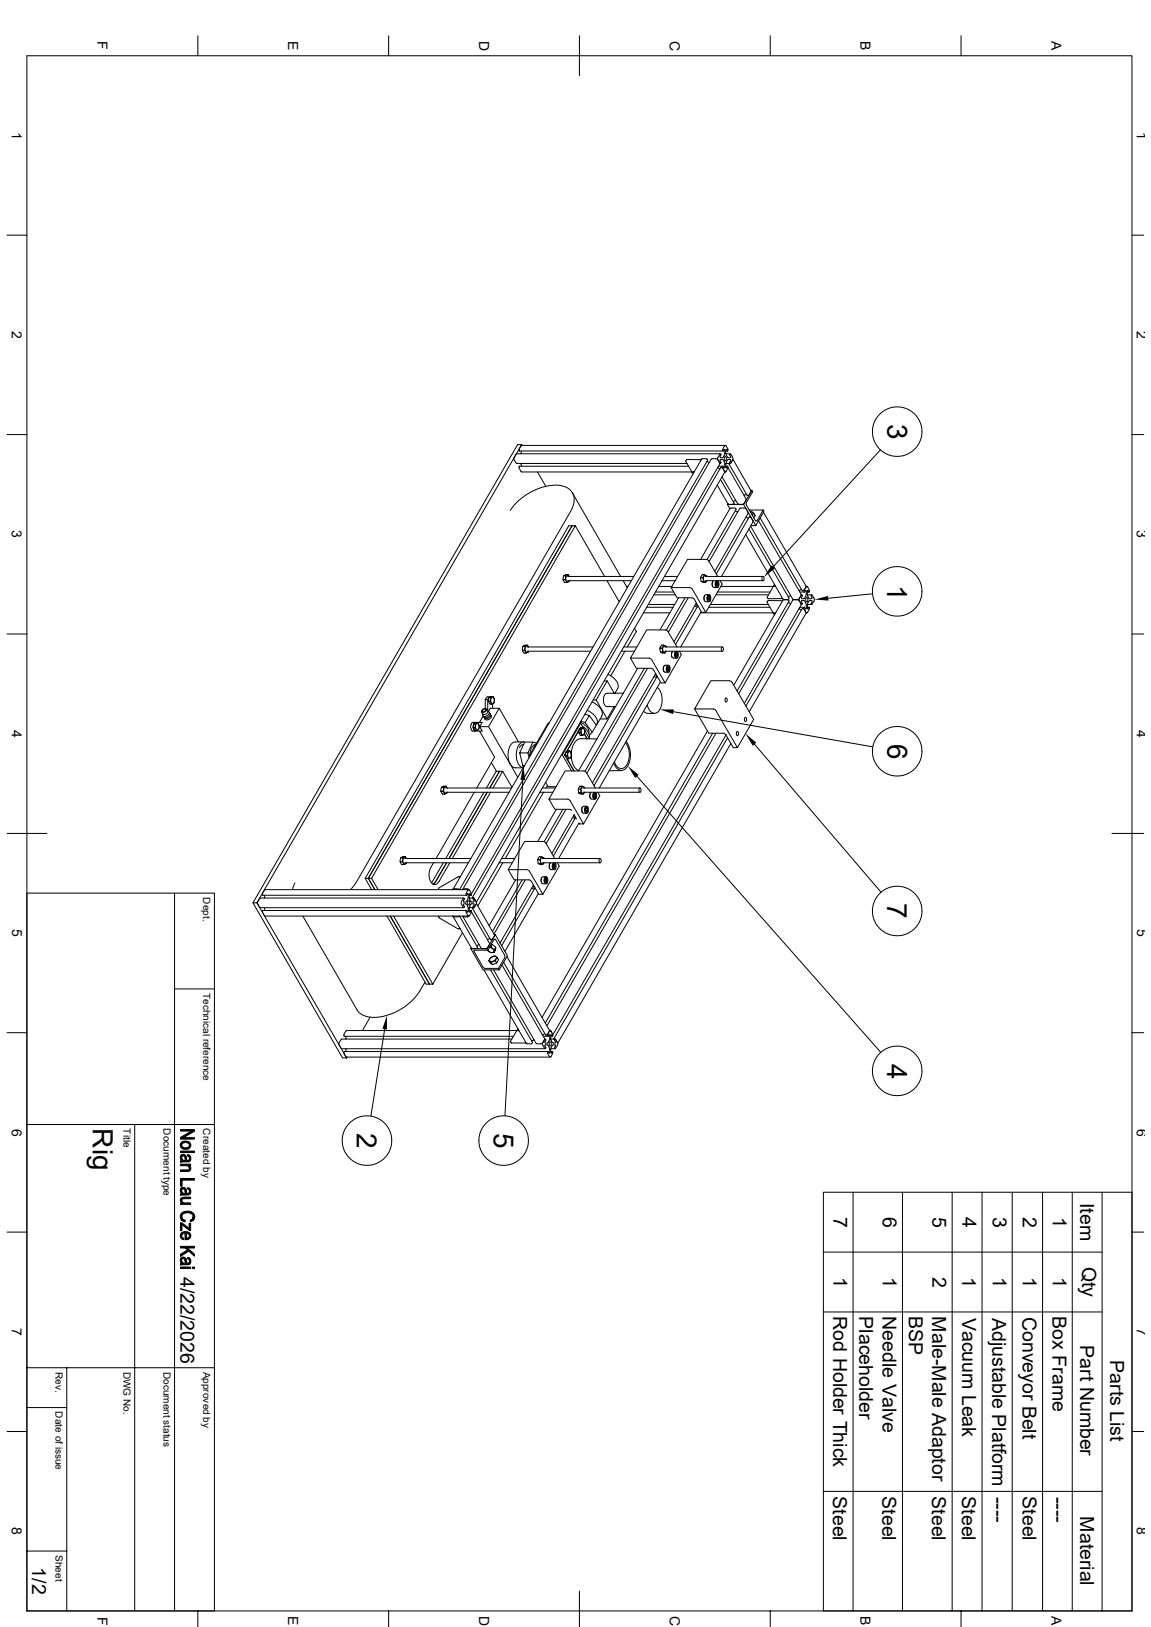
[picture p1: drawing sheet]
<svg xmlns="http://www.w3.org/2000/svg" width="297mm" height="420mm" viewBox="0 0 297 420" stroke-linecap="round" stroke-linejoin="round" font-family="sans-serif">
<g fill="none" stroke="#000" stroke-width=".26">
<path d="M6.9 14.4h285.2v401.4h-285.2zM51.1 9.2v5.2M100.3 9.2v5.2M149.5 9.2v10.4M198.8 9.2v5.2M248 9.2v5.2M1.8 60.7h5.1M292.1 60.7h3M1.8 112.2h5.1M133.2 117.2l-.6 1.1 .1 .5 .5 .8M133.3 119.5l44 .1M133.9 116.3l.1 .1"/>
<path d="M134 116.4h.1M134 116v.3M134 116.4h52.6M134.4 115.1l-.5 .9M134.5 119.6v.2M134.5 117v.1M134.5 116.4v.6M134.5 119.8v.6M134.6 114.8l.1 .2M180.8 118.7h.1M180.9 118.7h-3.8l-.1 .4 1.5 2.7M181.3 118.4l-64.4 111.1"/>
<path d="M181.3 118.4h1M182.3 118.4l.2 .2M182.4 119.1l.6 .3M182.5 118.6l.1 .1M182.6 118.7h.1M182.6 118.7l-64 111M183.6 118.4l-64.1 111.1M183.7 118.4h1l.6 .3M183.7 118.4l-.1 .1M185.3 118.7l.6 .9M185.3 118.7l.5 .9M185.7 119.6v.1"/>
<path d="M185.8 119.7l-64.1 111-.5-.9M185.8 117.2l-.5 .8v.8M185.8 119l.2 .3M185.8 119.5h.1M185.8 117.8l.1 .4h.5l.2-.3M185.8 117.2h.1M185.9 117.1l-52.6 .1M186 117.2v.1M186 117.4l-.2 .4M186 119.4v.2M186.1 117.3v.1M186.1 119.3v.1"/>
<path d="M186.5 116l.1 .4M186.6 118.8l-.2-.2-.5 .1-.1 .3M186.7 118.8l.3 .8v1M186.8 116l-.2 .4M186.9 116l.1 .2M186.9 115.1l.2-.1 .3 .1M186.9 115.1l-.4 .9M187 117.9a.52 .52 0 0 1 .5 .5 .52 .52 0 0 1-.5 .5l-.1-.5zM187 116.2v.9l-.3 .8M187.2 115h-52.6l-.2 .1M187.3 116.4h.4M187.3 116.2v.8"/>
<path d="M187.3 119.8v.8M187.3 117l.2 .5M187.3 119.6h1.2l-.4 .2 4.7 8.1M187.3 117.1h1.2M187.4 119.7h-.1M187.4 115.1l.5 .9M187.4 117.5l.5 .7 .6-.1v-.3M187.5 116l-.2 .2M187.5 119.3l-.2 .5M187.5 116l.2 .4M187.8 116v.3M187.8 116.3l-.1 .1"/>
<path d="M188.1 119.6l.1 .1M188.4 117.2l-.1 .2 .3 .4M188.4 119.5h.1M188.4 117.2h.1M188.5 119v-.3l-.6-.1-.5 .7M188.6 117.2l.5 .8v.7M188.6 119l-.3 .3 .1 .3M189.1 118.7h.1M189.1 118.7l-.6 .9M189.1 118.7l-.5 .9M189.1 118.6l4.7 8.1v.3M227.2 116.2l-27.7 30.1"/>
<path d="M292.1 112.2h3M131.7 131.7a15.1 15.1 0 0 1 12.5-6.4 3.9 3.9 0 0 1 3.4 6.1l-55.6 96.2-1.5 2M133.9 120.8l.5 .9M134 120.5v.3M134 120.4h.1M134 120.4l-.1 .1M134 120.4h43.7M134.4 121.6l.2 .2M134.6 121.8h43.9M138.7 121.8l2.1 3.7M147.6 135.7l-52.6 91M147.6 135.7h.9l-52.6 91h-.9"/>
<path d="M147.6 135.7l-52.6 91 1.7 3-1.7-3M147.6 135.7h-.8l-52.6 91 1.7 3M147.7 127.2l12.4 21.6M148.5 135.7l7.5 13.1M178.5 121.8h.5M178.5 121.8l.3 .5M178.9 121.8l.1 .2M179.1 121.8h-.1M185.1 125.2l2.8 4.9M185.2 120.7l.6 .4M185.4 120.4h1.2M185.9 123.8l3.5 6.1"/>
<path d="M186 120.6h.2M186.1 120.7l-64.2 111M186.2 120.7l.2 .1M186.3 123.1l4.2 7.1 1.3-.1 .8-1.1M186.4 120.8l.5 .9M186.6 120.4l.2 .4M186.6 120.4l-.1 .3 .4 1M186.9 121.7l.1 .2-64.1 111M186.9 121.6l.3 .2 .2-.1M187 120.6l-.1 .1M187 121.8h.2M187.3 120.4h.4"/>
<path d="M187.4 121.7l-.5 .3M187.4 121.7l.5-1 4.7 8.2M187.7 120.4l-.3 .4-.1-.2M187.7 120.4l.1 .1M187.7 130.2l.6 1.2M187.8 120.5v.3M187.8 130l-.1 .2h4.2M188.4 131.2l-7.6 13.2M188.6 131.1l-.2 .1M188.6 131.1h1.1M189.4 129.9h.1M189.4 129.9l-.3 .3-1.2-.1"/>
<path d="M189.7 131.2l.2 .1M189.7 131.9l.5 .2M189.8 129.2l-.6 .3M189.9 131.3l-7.4 13.1M189.9 131.4h.1M190.2 132.1l.2 .1M191 131.2l-8 13.8M191 131.1h1M192 131.1l.6 .4 .5 .8M192.2 127.8l-.2 .1M192.4 138l9.7 16.7M192.5 133.4l.6 .4"/>
<path d="M192.5 128.9v.1M192.6 129.7v.7l2.4 4.1 .4-.1 1.5-2.7-3.6-.1M192.6 129.7l1.6-2.7-.2-.4-2.1 3.6 3.1 5.5 2.1-3.7-.2-.3M192.6 127.6l-.5 .2M193 132.3v.1M193.1 132.5l-8.7 15M193.2 127.8l-.4 .1M193.3 136.5l10.3 17.9M193.3 133.4l-8.5 14.8M193.4 133.4h.1M193.4 133.4l.4 .2 .6 .9-.1 .2M193.6 132.2a.47 .47 0 0 1 .7 .1 .47 .47 0 0 1-.2 .7"/>
<path d="M193.6 132.1h.4l.5 .4M193.7 135.8l10.9 18.9M193.8 127l-.5 .8M193.8 135.7h1.2M193.8 126.6h.2M194.1 133.1l.4-.6 .4 .6-.4 .6M194.4 134.7l-8.2 14.1M195.7 134.5l11.1 19M196.2 133.7l10.8 18.8M197 132.2l11 19.1v.2M145.3 149.6h.5M145.5 148.6h.5"/>
<path d="M145.8 149.6l.5 .8M146 148.6l-.2 1M146.5 148.8h17M146.5 149.9h16.4M146.6 148.3l.3 .5M146.6 148.3l-1.1 .3-.2 .6 .3 1.1 .7 .1M146.6 148.3l-.6 .3M146.9 148.8l-.1-.2a.64 .64 0 0 0-.8 .2 .64 .64 0 0 0 0 .8l.3 .6 .6-.3M146.9 149.9v.2l-.6 .3M156.6 149.9l3.2 5.4M160.8 149.9l1 1.8M161.6 151.4h.5"/>
<path d="M166 158.2h6.8M166.9 156.8h6.8M167.3 156h6.8M168.7 153.5h5.6M169.1 152.8h4.8M170 151.4h3.4M170.8 149.9h3.4M171.4 148.8h3.4M175.1 154.3l-4.8 8.3M176.8 154.3l-4.8 8.3M177.6 154.3l-5.1 8.9M179.3 156.4l.6 .3"/>
<path d="M179.6 155.8l.4 .7M179.7 155.7l-5.8 10M180.1 156.4l-5.8 10M180.7 158.2h18.8M180.8 149.1h.6M180.9 150.1l1.2 .3M180.9 150.1h.6M181 157.9l-5.4 9.1M181.4 149.1l.1 1M181.8 153.8h.1M181.8 153.8l-.1 .8 .1 .5M181.8 148.3h-.6l-.4 .6 .1 1.2"/>
<path d="M181.8 148.3l-.4 .8M181.8 148.3l.6 .5M182 148.8h14.9M182 149.9h14.9M182.2 153.5h.7M182.2 153.5a1.03 1.03 0 0 0 0 1.8h.7M182.4 148.8l-.1-.2a.64 .64 0 0 0-.8 .2 .64 .64 0 0 0 0 .8l.3 .6 .6-.3M182.4 149.9v.1a.37 .37 0 0 1-.3 .3 .37 .37 0 0 1-.4-.1l-.2-.1M182.7 154.5h.5M182.7 153.8l.1-.2a.84 .84 0 0 1 .6 .8 .84 .84 0 0 1-.6 .8l-.3-.8zM182.8 154.1a.38 .38 0 0 1 .4 .3 .38 .38 0 0 1-.4 .4zM182.9 154l.2 .1h-.3z"/>
<path d="M182.9 156.8h15.8M183.1 154.1l.1 .4M183.2 154.5l-.2 .4-.2-.2M183.3 156h15M183.3 153.8a.49 .49 0 0 0-.6-.2 .49 .49 0 0 0-.2 .6 .68 .68 0 0 0-.1 .8 .68 .68 0 0 0 .8 .2l.1-.2M183.9 150.1v1.3M183.9 151.4h.1M184.1 149.9a1.09 1.09 0 0 0 .2 1.8h.7M184.7 153.5h13.6M184.8 150.9h.5M184.8 150.1l.2-.1a.84 .84 0 0 1 .5 .8 .84 .84 0 0 1-.5 .8l-.4-.8zM184.9 149.9a1.02 1.02 0 0 0 .2 1.8l.3-.3"/>
<path d="M184.9 150.4a.38 .38 0 0 1 .4 .4 .38 .38 0 0 1-.4 .4zM185 150.4l.2 .1zM185.1 152.8h13.6M185.2 148.8l-2.6-4.3-5.2-.1-4.2 7.3 5.2 .1 3.7 6.3h-1l-2.2-3.7-4.2-.1-1.5-2.6M185.2 149.9l.2 .2M185.2 150.5l.1 .4M185.3 150.9l-.2 .3-.2-.1M185.4 151.4h.1M185.8 149.9l.6 .9-4.3 7.3M186 151.4h13.6M196.8 148.8a.52 .52 0 0 1 .4 .6 .52 .52 0 0 1-.4 .5l-.2-.5zM199.5 158.2l.4 .5"/>
<path d="M199.5 158.2h.1M199.6 151.4h.6M199.6 151.4l-1.6 2.7 .1 .4h3.8M199.6 158.2h.4M199.9 150.8l-.3 .6M199.9 158.2l.1 .2M200 151.2l-.1 .1M200.2 158.2h-.2M201.8 155.1h.1M201.8 155.2h.1M201.8 154.5h.2M201.8 154.4h.1"/>
<path d="M201.9 155.1h-3.8l-.1 .4 1.5 2.7M202.1 154.9l-12.7 22M202.1 154.7l.2 .1M202.3 154.8l-.2 .1M202.3 154.8h1M203.3 154.9l.2 .1M203.3 154.8h-1M203.4 155.5l.6 .3M203.5 154.6l-.2 .1M203.5 155l.1 .1M203.6 155.1h.1M203.6 154.5h.1"/>
<path d="M203.6 154.5l-.1 .1M203.6 155.2l-13.4 23.2M204 153.8l-.6 .3M204.6 154.9l-14 24.2M204.6 154.7h.1M204.7 154.8h1M205.7 154.8l.6 .4M205.7 154.8l-1.1 .1M206.2 157.1l.6 .4M206.3 154.4l.6-.8 .2 .2-.3 .4 .1 .3M206.3 154.4v.8M206.3 154.4l-.6 .4"/>
<path d="M206.3 155.2l.5 .8M206.4 156.8h1.2M206.4 152.8h1.2M206.7 156v.1M206.7 153.5v.1M206.8 153.6l-.5 .8M206.8 156h.1M206.8 153.5h.1M206.8 156.1l-14.7 25.5M206.8 152.1l-.6 .4M206.9 155l.7 .1 .3 .6 .2 .5-.2 .9M206.9 155.1l.1 .9"/>
<path d="M207 157.1l-14.5 25.1M207.1 157.1h.1M207.1 157.1l.3 .1 .6 .9M207.5 157.2l.5 .9M207.5 152.4v.3M207.5 156.9l.1-.1 .3 .4M207.5 156.9v.3M207.9 152.4l-.3 .4-.1-.1M207.9 152.4l.2 1-.2 .5-.3 .6-.7 .1M208 158.1v.2l-14.7 25.4M208 151.6l.3-.2 .6 1M208 151.5l-.6 .9h-.3"/>
<path d="M208 151.5l-.5 .9M208 151.4h.2M208 158.2h.2M208.1 154.3a.52 .52 0 0 1 .4 .5 .52 .52 0 0 1-.4 .5l-.2-.5zM208.3 152.6v.9l.4 .8M208.3 156h1.2M208.3 153.5h1.2M208.3 156.8h.4M208.3 152.8h.4M208.4 157l.1 .1M208.5 152.4l-.1 .2M208.5 152.4l.2 .4"/>
<path d="M208.7 155.2l-.4 .8v1M208.7 154.3l.2 .3h.6M208.7 152.8h.1M208.7 156.8h.1M208.7 156.8l-.2 .4M208.8 156.8l.1 .1M208.8 152.4v.3M208.8 156.9v.3M208.9 157.2l-.6 1-.3-.1M208.9 152.7l-.1 .1M209.3 155.7v.1M209.3 153.8h.1"/>
<path d="M209.3 153.8l.2 .7M209.3 153.8l.2-.2 .6 .8v.8M209.3 155.8l.1 .2M209.4 156h.1M209.5 155.1l-.2 .6M209.5 155h-.6l-.2 .2M210.1 155.2l-.6 .8M225.1 153.3l-11.4 1.1M1.8 163.7h5.1M126.5 179.9h-.7l-.3 .2M126.6 179.9l-.4 .2M127.2 179.8l-1 .2h.4"/>
<path d="M127.2 179.8l-.6 .2M127.2 179.8l.4 .6v.6l-.2 .5-.6 .3M134.8 167.9h.5M135 166.8h.5M135.3 167.9l.5 .7M135.5 166.8l-.2 1.1M136 167h17M136 168.1h16.4M136.1 166.5l.3 .5-.1-.2a.64 .64 0 0 0-.8 .2 .64 .64 0 0 0 0 .8l.3 .6 .6-.3v.2l-.6 .3M136.1 166.5l-1.1 .3-.2 .6v.5l.3 .6 .7 .1M136.1 166.5l-.6 .3M155.9 175.8h.8l1.8 3.1"/>
<path d="M156.7 175.8l-2.9 4.9M156.9 174.1a3.9 3.9 0 0 1 2.6 3.3l-.8 1.5M160.3 168.1h3.4M160.9 178.9h-4.2a2.04 2.04 0 0 0-.6 3.1l.6 .4h2.2M161 167h3.3M161.2 168.1l-3.6 6.4M163.7 162.2l.5 .8-2.3 4M164.5 172.5l-15.2 26.5M166.3 172.5l-15.3 26.6M167.1 172.5l-15.7 27.1M168.7 174.6l.7 .3M169.1 174l.4 .8"/>
<path d="M169.2 173.9l-16.3 28.2M169.6 174.6l-16.3 28.2M169.6 177.5a4.7 4.7 0 0 1-.1 6.5 1.71 1.71 0 0 1-2.3-1.5l-.2-.5M170.3 167.3h.6M170.4 176l-15.8 27.4M170.4 168.3l1.2 .3M170.4 168.3h.6M170.9 167.3l.1 1M171.3 172h.1M171.3 172v1.3M171.3 166.5h-.6l-.4 .7 .1 1.1M171.3 166.5l-.4 .8"/>
<path d="M171.3 166.5l.6 .5M171.5 167h14.9M171.5 168.1h14.9M171.9 167l-.1-.2a.64 .64 0 0 0-.8 .2 .64 .64 0 0 0 0 .8l.3 .6 .6-.2a.55 .55 0 0 1-.9 .1M172.2 172.7h.5M172.2 172l.1-.2a.84 .84 0 0 1 .6 .8 .84 .84 0 0 1-.6 .8l-.3-.8zM172.3 172.3a.38 .38 0 0 1 .4 .3 .38 .38 0 0 1-.4 .4zM172.3 172.2l.3 .1zM172.4 171.7h-.7a1.03 1.03 0 0 0 0 1.8h.7M172.6 172.3l.1 .4M172.7 172.7l-.2 .4-.2-.2M172.8 172l-.1-.2a.85 .85 0 0 0-.8 .6 .85 .85 0 0 0 .2 .9l.4 .2 .3-.2"/>
<path d="M172.8 173.2v.1M172.8 172h.1M173.4 168.4v1.2M173.6 168.1a1.09 1.09 0 0 0 .2 1.8h.7M174.3 169.1h.5M174.3 168.3l.2-.1a.84 .84 0 0 1 .5 .8 .84 .84 0 0 1-.5 .8l-.4-.8zM174.3 168.7h.4M174.4 168.1a1.02 1.02 0 0 0 .2 1.8l.3-.3M174.4 168.7h.3M174.4 168.6a.38 .38 0 0 1 .4 .4 .38 .38 0 0 1-.4 .4zM174.7 167l-2.6-4.3-5.2-.1-4.2 7.3 5.2 .1 3.7 6.3h-1l-2.2-3.7-4.2-.1-1.5-2.6M174.7 168.1l.2 .3"/>
<path d="M174.7 168.7l.1 .4M174.8 169.1l-.2 .3-.2-.1M174.9 168.4h.1M174.9 169.6h.1M175.3 168.1l.5 .9-4.2 7.3M186.3 167a.52 .52 0 0 1 .4 .6 .52 .52 0 0 1-.4 .5l-.2-.5zM292.1 163.7h3M121.6 186.9l.2-.4h2.6l-.6 1.1M121.6 186.9l-.1 .9 .3 .9h2.6l-.6-1.1h2.3M122.1 187.9l.4 .7h.4M122.2 188.3l.3 .4M122.5 186.5l-.3 .4"/>
<path d="M122.5 187.9h-.4l.2-1-.2 .4 .2 1M122.5 187.9l.4 .7M122.6 186.9l-.1 1M122.9 186.9l.1-.1a.84 .84 0 0 1 .6 .8 .84 .84 0 0 1-.6 .8l-.3-.8zM123.2 186.6l-.9 .3h.3M123.2 186.6l-.6 .3M123.2 186.6l.4 .5 .1 .8-.2 .4-.6 .3M123.7 188.7l3.9 6.8-4.6 7.9M124.2 183.8l.4 .5M124.4 183.3l.7-.4h.4a.71 .71 0 0 1-.4 .9 .71 .71 0 0 1-.9-.2zM124.6 183.3l.7-.3a.47 .47 0 0 1-.2 .7 .47 .47 0 0 1-.6-.2zM124.7 184.8l-1 1.7"/>
<path d="M124.8 184.9v.1M125.5 180.1l-.3 .5M125.6 183l.3 .6M125.9 180.6h-.7v2.2M125.9 183.5a.74 .74 0 0 1 .3 .9 .74 .74 0 0 1-.8 .5h-.6l-.3-.6M125.9 183.6a.91 .91 0 0 1-1.4 .7M126 181.1l.4 .7h.4M126.1 180.1l-.2 .5v2.9M126.2 180.1h.1M126.2 180l-.2 1.1h.4M126.3 184l.1 .1a1.03 1.03 0 0 1-.5 1 1.03 1.03 0 0 1-1.1 0v-.1M126.4 181.1l.4 .7"/>
<path d="M126.5 184.3a.93 .93 0 0 1-.2 1 .93 .93 0 0 1-1 .2l-.4-.3M126.6 180l-.2 1.1M126.7 184.6a.93 .93 0 0 1-.2 1 .93 .93 0 0 1-1 .2l-.4-.2M126.8 196.8l1.3 2.3M126.8 180.1l.2-.1a.84 .84 0 0 1 .6 .8 .84 .84 0 0 1-.6 .8l-.4-.8zM127.1 181.7v1.1M128.8 182.8h-2.3l-.5 .8M128.9 199.1h.8l2.4 4.1M128.9 199.1l-2.5 4.3M128.9 199.1h-.8l-2.6 4.3M129.7 199.1l-2.5 4.3M131.7 197.2l1.9 3.5"/>
<path d="M133.8 191.5l-5-8.7-2.7 4.8 5.6 9.6M134.1 194.4l.8 3.3M134.8 192.2l-.8 .8M134.9 192.2h.2h-.2M135.1 191.5h-2.1a2.75 2.75 0 0 0-1.9 3.2l.2 1.6 .4 .9M135.3 197.7h-.4l.4 .1M135.4 191.6a2.04 2.04 0 0 0-2 1.9 4.1 4.1 0 0 0 1.3 4.6l.3 .1h-2.2l-.8-.5-.3-.5M136.2 194.4l.3 1.2M136.7 194.9h.2M136.7 194.9l.1 .2M136.7 194.9v.3M137.5 191.6h-2.1l-1.3 2.8h2.1"/>
<path d="M138.1 192.2a2.55 2.55 0 0 0-1.4 2.6M138.4 191.9l-.7 1.4M138.5 191.8l-1-.2-1.3 2.8M141.7 186.7h-.3l-4.7 8.2M144.9 194.9h.2M145.9 195.2l.4 .7h.4M146 194.4l-.3 .5 .2 .2M146 194.1l-.1 1.1h.4M146.3 195.9l1.8 3.1M146.3 195.2l.4 .7M146.4 194.1l-.1 1.1M146.7 194.2l.1-.1a.84 .84 0 0 1 .6 .8 .84 .84 0 0 1-.6 .8l-.3-.8z"/>
<path d="M147 193.8l-1 .3h.4M147 193.8l-.6 .3M147 193.8l.4 .6v.7l-.1 .5-.6 .3M147.4 195.2a4.2 4.2 0 0 0 1.9 3.7M149.4 189.1l.4 .8h.4M149.4 188.4l-3.2 5.7M149.5 188.1l-.1 1h.3M149.6 186.7h.2M149.7 189.1l.5 .8M149.7 186.4a2.78 2.78 0 0 1 2.2 2.9M149.8 187.7l.1 .2-.1-.2-.1 .3zM149.8 186.7l-4.7 8.2 2.4 4.1"/>
<path d="M149.8 186.7l.7 1.2M149.8 190.7a3.6 3.6 0 0 0-2.4 3.8M149.9 190.7l4.2 .1M149.9 186.2l1.1 .3M149.9 188.1l-.2 1M150.2 188.2l.1-.2a.84 .84 0 0 1 .6 .8 .84 .84 0 0 1-.6 .9l-.4-.9zM150.3 187.5a2.99 2.99 0 0 1 1.7 3M150.5 187.9l-1 .2h.4M150.5 187.9l-.6 .2M150.5 187.9l.4 .7v.5a.52 .52 0 0 1-.5 .7l-.2 .1M150.8 189.4l.7 1.3M150.9 188.5l1.2 2.2"/>
<path d="M150.9 184.4l1.2 .3M151 186.5l1.1-1.8 1.8 2.5-1.1 1.8M151 186.5l1.8 2.5-.7 .8M151.5 183.3a3.7 3.7 0 0 1 2.6 3.3l-.3 .6M152.8 181.2a3.9 3.9 0 0 1 2.6 3.3l-.1 .3M153.1 180.7h.7l2.9 4.9h-1.8M155.3 184.8l-1.2 2.2M158.5 182.4l-1.8 3.2M160.4 198.9l-3.2 .1M161.4 191.7a4.8 4.8 0 0 1-.5 6.5 1.8 1.8 0 0 1-2.4-1.5M161.6 191.4a5.6 5.6 0 0 1-.5 7.3 1.8 1.8 0 0 1-2.5-1.3l-.2-.4M166.1 183.6l.8 .5h2"/>
<path d="M173.8 183.7l51.4 9.1M179.2 183l3.7 6.3 4.1 .1 2.2 3.6h1.1l-5.9-9.9-5.2-.1 4.2-7.3 5.2 .2 5.9 9.8-4.2 7.3M182.5 188.7l-42.6 73.9M183.9 189.3l-43.2 74.8M184.7 189.3l-43.6 75.5M187.2 180.2a.52 .52 0 0 1 .5 .5 .52 .52 0 0 1-.5 .5l-.1-.5zM187.3 189.7l-44.6 77.4M187.7 190.5l-44.8 77.6 .4 .2-1.2-.1M188.6 191.9l-44.7 77.4M190.2 188.8a.52 .52 0 0 1 .4 .6 .52 .52 0 0 1-.4 .5l-.2-.5zM192.2 185.2a.52 .52 0 0 1 .5 .5 .52 .52 0 0 1-.5 .5l-.1-.5zM194.7 192.1l32.6 38.2"/>
<path d="M1.8 215.1h10.3M113.7 204.3h.6M113.9 203.2h.6M114.3 204.3l.5 .7M114.5 203.2l-.2 1.1M115 203.4h17M115 204.5h16.4M115.1 202.9l.3 .5-.1-.2a.64 .64 0 0 0-.8 .2 .64 .64 0 0 0 0 .8l.3 .6 .6-.3M115.1 202.9l-1 .2-.3 .6-.1 .6 .4 .6 .7 .1M115.1 202.9l-.6 .3M115.4 204.5l-.6 .5M122.4 204.5l-9.9 17.1"/>
<path d="M124.9 204.5l-9.9 17.1M125.7 204.5l-9.8 17.1M126.6 204.5l-9.9 17.1M134.9 201.3l-4.6 86.7M139.3 204.5h3.4M139.9 203.4h3.4M140.3 204.5l-9.9 17.1M140.8 201.9l.6 1.2h2.1M141.3 202.8l-.4 .6M141.6 206.3l1.6 2.6h3.7l.6 .3M143.6 208.9l-4.8 8.3M145.2 208.9l-4.8 8.4"/>
<path d="M146 208.9l-5.1 8.9M147.7 211l.7 .3M148 210.5l.5 .7M148.1 210.3l.7 1.1M148.2 210.3l-5.8 10M148.5 211l-5.7 10M149.2 203.7h.6M149.4 204.7l1.1 .3M149.4 204.7h.5M149.8 203.7l.1 1M150.2 202.9h-.6l-.3 .6 .1 1.2M150.2 202.9l-.4 .8"/>
<path d="M150.2 202.9l.6 .5M150.2 208.4h.1M150.2 208.4v1.2M150.4 203.4h14.7M150.4 204.5h14.7M150.6 208.1h.7M150.6 208.2a1.03 1.03 0 0 0 0 1.7h.7M150.8 203.4l-.1-.2a.64 .64 0 0 0-.8 .2 .64 .64 0 0 0 0 .8l.3 .6 .6-.3M150.8 204.5l-.3 .5-.6-.3M151.1 208.4l.2-.2a.84 .84 0 0 1 .5 .8 .84 .84 0 0 1-.5 .8l-.4-.8zM151.1 209.1h.5M151.2 208.7h.4"/>
<path d="M151.2 208.7a.38 .38 0 0 1 .4 .3 .38 .38 0 0 1-.4 .4zM151.6 208.7v.4M151.6 209.1l-.2 .4-.2-.2M151.7 208.4l-.1-.2a.85 .85 0 0 0-.8 .6 .85 .85 0 0 0 .2 .9l.4 .2 .3-.2M151.7 208.4h.1M151.8 209.6l-.1 .1M152.3 204.7v.1M152.3 204.8v1.2M152.5 204.6a1.09 1.09 0 0 0 .2 1.7h.8M153.2 205.5h.5M153.2 204.7l.2-.1a.84 .84 0 0 1 .6 .8 .84 .84 0 0 1-.6 .8l-.4-.8zM153.3 205.1h.4z"/>
<path d="M153.3 204.6a1.02 1.02 0 0 0 .2 1.7l.3-.3M153.3 205a.38 .38 0 0 1 .5 .4 .38 .38 0 0 1-.5 .4zM153.6 204.6l.2 .2M153.6 203.4l-2.6-4.3-5.2-.1-4.2 7.3 5.3 .1 3.7 6.3h-1.1l-.1-.2-5.3 9.1M153.7 205.1v.4M153.7 205.5l-.2 .3-.2-.1M153.8 204.7v.1M153.8 206h.1M154.3 204.5l.5 .9-4.2 7.3M164.4 200.4l62.8 71.2M165 203.5a.52 .52 0 0 1 .4 .5 .52 .52 0 0 1-.4 .5l-.2-.5zM286.9 215.1h8.2"/>
<path d="M6.9 230.5h48.4v185.3M45 230.5v185.3M65.3 233l23.1 40.1h1.1M66.3 233l68.3-118.2h-1l-68.3 118.2h1l23.2 40.1M66.5 232.7v.7M66.5 233.4l.6 .9M67 231.9l-.5 .8M67.1 231.9h.1M67.1 234.3h52.6M67.1 231.8h52.6M67.7 235.5l.5 .8M67.7 231l.1 .1"/>
<path d="M67.8 235.2v.3M67.8 235h.1M67.8 231.1h.1M67.8 230.7v.2M67.8 235l-.1 .2M67.8 235h52.6M67.8 231.1h52.6M68.2 236.3l.2 .2h52.5M68.2 229.8l-.5 .9M68.2 234.3l.1 .7M68.3 231.1l-.1 .7M76.1 227.9l-.6 1.7"/>
<path d="M78.1 236.5l14 24.1a5.6 5.6 0 0 0 6 1.9 15.3 15.3 0 0 0 10.2-6.7l1.4-2.3M94.2 226.7h.8M95.9 226.7l1.7 3M99.9 236.5l10.1 17.5h1.7M100.7 236.5l10.1 17.5M101.6 236.5l10.1 17.5M103.3 222.5h.5M103.4 221.4h.6M103.8 222.5l.4 .7M104 221.4l-.2 1.1M104.4 221.6h17.1M104.4 222.7h16.5"/>
<path d="M104.6 221.1l.2 .5-.1-.2a.64 .64 0 0 0-.7 .2 .64 .64 0 0 0 0 .8l.3 .6 .6-.3-.1 .2-.6 .3M104.6 221.1l-1.1 .3-.2 .6 .3 1.1 .6 .1M104.6 221.1l-.6 .3M111.9 222.7l-.8 1.3M113.2 236.5l.2 .5 4.7 2.7M113.4 229.1l-.3 .4 .1 .2M114.4 222.7l-3.1 5.2M115.2 222.7l-2.8 4.9-.6 .7M116.1 222.7l-2.9 4.9a1.18 1.18 0 0 1-1.3 .7 1.18 1.18 0 0 1-.9-1.1l-.3-1.4 .4-1.8M116.8 229.6h.1M116.8 229.5l.1 .2 .3-.3h1l.2 .2M116.8 236.6l.4 .1"/>
<path d="M116.8 236.5h.1M116.9 236.6l4.8 8.2M117.2 236.7h1M118.2 239.7h.1M118.3 226.3h.3l.1 .2M118.3 226.4l-4.9 2.7M118.4 236.5l-.2 .1M118.4 229.6v.1M118.4 236.5h.1M118.6 236.5l4.6 8.1M118.7 239.6l-.4 .2M119.5 236.6l4.7 8.2"/>
<path d="M119.5 229.7v-.3h1l.7 .4M119.5 236.5v.1M119.5 236.5h.1M119.5 236.7h1M119.6 231.9l-.5 .8-.1 .5 .6 1.1 .2-.2M119.6 231.9h.1M119.7 233.3l.1 .7M119.7 233.3h.5l.2 .2M119.8 231.9v.1M119.8 232.1l-.1 .7h.5l.2-.2M119.8 232v.1M119.8 234v.1"/>
<path d="M120.3 231l.1 .1M120.3 235.5l.4 .8M120.3 230.7v.2M120.3 235.2v.3M120.4 231.1h.1M120.4 235h.1M120.4 235l-.1 .2M120.4 235l.2 .5M120.5 233.5l.3 .8v1M120.7 236.3l.2 .2 .3-.2M120.7 229.8l-.4 .9M120.8 230.8l-.1-.1-.3 .4"/>
<path d="M120.8 235.3l-.2 .1M120.8 232.5a.52 .52 0 0 1 .4 .5 .52 .52 0 0 1-.4 .6l-.2-.6zM120.8 230.8v1l-.3 .8M120.9 229.7h-52.5l-.2 .1M121.1 235h.4M121.1 231.1h.4M121.1 231.7l.1 .1M121.1 234.3h1.2M121.1 231.8h1.2M121.2 236.3l-.7 .4M121.2 234.4h-.1M121.2 229.8l-.3-.1-.2 .1"/>
<path d="M121.2 230.7l-.1 .9 .5 1.2h.7l-.1-.9M121.3 230.7l.2 .4 .1-.4M121.6 235.2v.3M121.6 235.2l-.1-.2-.2 .5M121.7 235.5l-.5 .8M121.7 235.4l4.7 8.2M121.9 234.4h.1M121.9 231.7h.1M121.9 234.3l4.7 8.3M122 231.7l-.1 .1M122 231.7l.3 .2M122.2 231.9h.1"/>
<path d="M122.3 234.3l-.3 .1M122.3 233.3h-.7l-.4 .6-.1 .6 .1 .9M122.3 231.9l.6 1v.5l-.6 .9-.2-.2 .2-.8M122.9 232.7h.1M122.9 233.4h.1M122.9 233.3l4.7 8M128.8 222.7h3.4M129.4 221.6h3.4M129.8 222.7l-6.5 11.2M133.1 227.1l-6.9 11.9M134.7 227.1l-7.6 13.3M135.6 227.1l-8.1 14"/>
<path d="M137.2 229.2l.7 .3M137.5 228.6l.5 .8M137.7 228.5l-8.7 14.9M138 229.2l-8.5 14.9M138.8 221.9h.5M138.9 222.9l1.1 .3M138.9 222.9h.5M138.9 230.6l-8.6 15M139.3 221.9l.1 1M139.7 221.1h-.5l-.4 .6 .1 1.2M139.7 221.1l-.4 .8M139.7 221.1l.7 .5"/>
<path d="M139.8 226.6l-.2 .4 .2 .9M140 221.6h14.9M140 222.7h14.9M140.1 226.4a1.03 1.03 0 0 0 0 1.7h.8M140.1 226.3h.8M140.3 221.6v-.2a.64 .64 0 0 0-.8 .2 .64 .64 0 0 0 0 .8l.3 .6 .5-.3M140.4 222.7l-.4 .5-.6-.3M140.7 227.3h.4M140.7 226.6l.1-.2a.84 .84 0 0 1 .6 .8 .84 .84 0 0 1-.6 .8l-.3-.8zM140.8 226.9a.38 .38 0 0 1 .4 .3 .38 .38 0 0 1-.4 .4zM140.8 226.8l.3 .1zM141.1 226.9v.4"/>
<path d="M141.1 227.3l-.1 .4-.3-.2M141.2 226.6l-.1-.2a.85 .85 0 0 0-.8 .6 .85 .85 0 0 0 .2 .9l.5 .2 .2-.2M141.3 226.6h.1M141.3 227.8v.1M141.9 223v1.2M141.9 222.9v.1M142.1 222.8a1.09 1.09 0 0 0 .1 1.7h.8M142.7 223.7h.6M142.8 222.9l.1-.1a.84 .84 0 0 1 .6 .8 .84 .84 0 0 1-.6 .8l-.3-.8zM142.8 222.8a1.02 1.02 0 0 0 .3 1.7l.3-.3M142.9 223.2l.3 .1zM142.9 223.2a.38 .38 0 0 1 .4 .4 .38 .38 0 0 1-.4 .4z"/>
<path d="M143.2 223.3l.1 .4M143.2 222.8l.2 .2M143.2 221.6l-2.6-4.3-5.2-.1-4.3 7.3 5.3 .1 3.7 6.2h-1.1l-2.1-3.6-4.2-.1-1.6-2.6M143.3 223.7l-.2 .3-.3-.1M143.8 222.7l.5 .9-4.2 7.2M154.7 221.7a.52 .52 0 0 1 .5 .5 .52 .52 0 0 1-.5 .5l-.1-.5zM45 255.3h10.3M119.3 240.7l-7.6 13.3M121.6 244.7l-.1 .2M122.5 245.2l-.2 .3 2.3 4.1 .7 .4M123.1 244.7l-1.2 .2-.2-.1M123.2 244.6h.1"/>
<path d="M123.2 244.6l-.1 .1M123.6 243.8l-.6 .4M124.9 250.4l11 19 1.2 .1M125.7 244.9h-4.2l3.1 5.5h4.2M125.9 245.3l-.2-.4 2.1-3.6 3.1 5.4-2.1 3.7-.2-.4M126.2 248l.3 .6 .6 .4 1.1-.4 .5-.9-.4-.5-.5 .7 .4 .7M126.2 248l.5 .5M126.3 243.6v.1M126.4 243.7l-.8 1.1h-1.4M126.4 242.2l-.6 .4M126.6 250.4l10.8 18.7M126.6 242.6h.1"/>
<path d="M126.7 244.4h-.3M126.7 247.2l.5-.3a.54 .54 0 0 1 .9 .1 .54 .54 0 0 1-.4 .8l-.5 .3a.53 .53 0 0 1-.8-.1 .53 .53 0 0 1 .3-.8zM126.7 248.5l.4 .5M126.7 243.8h.3l.9 .7-.1 .8-.3 .5-.9 .1-.8-.6a1.02 1.02 0 0 0 1.7 .2l-.6-.8-.5-.2M127 243.8l-.3 .6 .9 .7M127.4 250.4l11 19M127.5 242.6l.2-.2 .2 .2M127.5 242.5l-1.6 2.8h-3.4M127.6 241.6l-.6 .9-.3 .1M127.6 241.3h.2M127.6 241.4v.2M127.8 248l-1.1 .5"/>
<path d="M127.9 242.5l2.3 4v.7M127.9 244.5l-.3 .7-.1 .6M128.3 247.2l-.5-.4-.6 .1-.8 .5-.2 .6M129.5 249.1l11 19M130 248.4l10.9 18.8M130.2 247.3l-1.6 2.7h-3.3M130.8 246.9l11 19.1v.2M1.8 266.6h5.1M87.5 269.1v.5l.6 1.1M88.1 268.3l-.6 .8M88.1 270.6l52.6 .1M88.7 271.9l.5 .9"/>
<path d="M88.7 267.4l.1 .1M88.8 271.6v.2M88.8 267.1v.2M88.8 271.4h.1M88.8 267.5h.1M88.8 271.4l-.1 .2M88.9 271.4h52.5M88.9 267.5h43.6M89.2 266.2l-.5 .9M89.2 272.7l.2 .2h52.6M89.3 270.7v.7M89.3 267.5v.7"/>
<path d="M89.5 272.9v.2M95.5 262.6l-2 3.4M99.3 265.6l-3.6 22.5M131.9 269.2h.1M132 269.2h3.7M132.1 268.2l-44 .1M133.3 266.1l-1.6 2.7 .2 .4M133.3 266l-43.9 .1-.2 .1M133.6 265.5l-.3 .6M133.8 265.9l-.1 .1M133.9 266.1h-.6M135.6 269.2h.1"/>
<path d="M135.6 269.2h.2M137.3 269.3l-.2 .1M137.4 269.1v.1M137.4 269.2v.1M137.8 268.4l-.6 .3M138.4 269.4h.1M140.1 269.1l-.1 .5 .6 1.1M140.2 267.5h1.2M140.5 268.2v.1M140.6 270l.2 .4v.2M140.6 266.8l-.6 .4M140.6 270.6h.1"/>
<path d="M140.6 268.9l.1 .3M140.6 268.3h.1M140.6 270l.1-.3h.6l.4 .6M140.7 268.2l-.9 1.2-1.3 .1M140.8 268.3v.2l-.2 .4M140.8 267.2h.2M141.2 267l-.2 .2M141.3 271.9l.5 .9M141.3 267.4l.1 .1M141.4 267.1v.2M141.4 271.6v.2M141.4 271.4l.3 .5 .1-.2"/>
<path d="M141.4 271.4l-.1 .2M141.6 267.1l-.2 .4M141.7 267.1l.1 .2M141.7 270.3l.1 .6M141.7 268.6l-.3 .6h-.7M141.8 265.9l.4 .3M141.8 266.2l.1-.1 .3 .1M141.8 272.7l.1 .2 .3-.2M141.8 266.2l-.5 .9M141.8 266.2l-.6 .8M141.8 268.1l-.1 .5M141.8 266h.2"/>
<path d="M141.9 267.3v.8M141.9 270.9v.8M141.9 268.9a.52 .52 0 0 1 .4 .6 .52 .52 0 0 1-.4 .5l-.2-.5zM142.1 268.1l.1 .1M142.1 267.3v.9l.4 .8M142.1 270.7h1.2M142.1 271.4h.4M142.1 267.5h.4M142.2 266.2l.4 1.1M142.2 266.2l.2 .4M142.3 267.1l-.1 .2M142.3 267.1l.2 .4"/>
<path d="M142.5 269.9l-.4 .8v1M142.5 269.9l.2-.2h.6v.3M142.5 269l.2 .2h.6M142.5 271.4l.2 .3-.5 1.1M142.5 271.4l-.3 .5v-.2M142.7 267.4l-.2 .1M143 268.1v.1M143.1 270.4v.1M143.1 268.4v.1M143.1 270.5l.1 .1M143.1 268.5l.2 .4M143.2 268.3l-.1 .1"/>
<path d="M143.2 270.6h.1M143.2 268.3h.1M143.3 268.9v.3M143.3 268.3l.5 .8M143.3 270l-.2 .4M143.8 269.1l.1 .5-.6 1.1M143.9 269.1v.1M292.1 266.6h3M6.9 290.3h48.4M34.8 290.3v125.5M1.8 318.1h5.1M220.1 307.8v108"/>
<path d="M232.9 307.8v108M245.7 307.8v108M253.4 307.8v108M261.2 307.8v108M269 307.8v108M276.7 307.8v108M284.4 307.8v108M292.1 318.1h3M212.5 323.2h71.9M212.5 338.7h71.9M6.9 353.1h48.4M17.2 353.1v62.7"/>
<path d="M1.8 369.5h5.1M6.9 363.3h10.3M292.1 369.5h3M212.5 385h71.9M6.9 400.4h10.3M51.1 415.8v4.1M100.3 415.8v4.1M149.5 410.7v9.2M198.8 415.8v4.1M248 415.8v4.1M292.1 415.8v-108h-79.6v108"/>
<circle cx="231.5" cy="111.4" r="6.4"/>
<circle cx="231.5" cy="152.6" r="6.4"/>
<circle cx="231.5" cy="193.9" r="6.4"/>
<circle cx="231.5" cy="235.2" r="6.4"/>
<circle cx="231.5" cy="276.4" r="6.4"/>
<circle cx="94.7" cy="294.4" r="6.4"/>
<circle cx="130" cy="294.4" r="6.4"/>
</g>
<g fill="#000" stroke="#000" stroke-width=".26">
<path d="M46.6 297.1h3.6v.4h-3.6z" fill-rule="evenodd"/>
<path d="M46.9 298.8v.8z" fill-rule="evenodd"/>
<path d="M46.7 298.2a.82 .82 0 0 1 1.2 .1v1.2a1.01 1.01 0 0 0-.8-1.1l-.2 .3-.1 .8a1.06 1.06 0 0 1-.1-1.3z" fill-rule="evenodd"/>
<path d="M46.9 294.9l.7-.3h.8l.5 .3v.7a1.1 1.1 0 0 0-1-.7 1.1 1.1 0 0 0-1 .7z" fill-rule="evenodd"/>
<path d="M48.4 298l.5 .2v.8l-.1-.3-.4-.3z" fill-rule="evenodd"/>
<path d="M46.9 294.9v.7a1.1 1.1 0 0 0 1 .7 1.1 1.1 0 0 0 1-.7v-.7a1.14 1.14 0 0 1 .1 1.4 1.14 1.14 0 0 1-1.4 .4 1.06 1.06 0 0 1-1-.7 1.06 1.06 0 0 1 .3-1.1z" fill-rule="evenodd"/>
<path d="M46.9 299.1l.4 .4 .6 .1v-1.3l.2 .7a.42 .42 0 0 0 .4 .6 .42 .42 0 0 0 .4-.6v-.8a.96 .96 0 0 1 .3 1.1 .96 .96 0 0 1-.9 .6l-1.7 .2v-.4l.3-.1z" fill-rule="evenodd"/>
<path d="M46.6 293.6l3.6 .1v.3h-3.6z" fill-rule="evenodd"/>
<path d="M46.6 291.6h3.6v.4h-3.6z" fill-rule="evenodd"/>
<path d="M46.6 293.6l2.8-1.6h.8l-2.8 1.7z" fill-rule="evenodd"/>
<path d="M46.9 307.4v.7z" fill-rule="evenodd"/>
<path d="M46.6 315.7l.3 .4v1.6h-.3z" fill-rule="evenodd"/>
<path d="M46.9 309.9v.7z" fill-rule="evenodd"/>
<path d="M46.7 318.3l.2-.1v1l.5 .4v.4a1.01 1.01 0 0 1-.7-1.7z" fill-rule="evenodd"/>
<path d="M46.9 314.1a1.02 1.02 0 0 0 .9 .9l-.1 .4-.8-.4z" fill-rule="evenodd"/>
<path d="M46.7 306.8a.79 .79 0 0 1 1.2 0v1.2a1.06 1.06 0 0 0-.7-1.1l-.3 .4-.1 .7a.99 .99 0 0 1-.1-1.2z" fill-rule="evenodd"/>
<path d="M48.8 300.9l.1 .6z" fill-rule="evenodd"/>
<path d="M46.6 315.7h.3l2 1.4v.5z" fill-rule="evenodd"/>
<path d="M48.4 306.6l.5 .1v.8l-.1-.3-.4-.3z" fill-rule="evenodd"/>
<path d="M46.9 318.2l.7-.3 1.3 .3v.8l-.3-.5-.5-.2v1.7h-.3v-1.7l-.7 .2-.2 .5z" fill-rule="evenodd"/>
<path d="M46.6 300.5h2.6v.4h-.4v.4l-.4-.4h-1.8z" fill-rule="evenodd"/>
<path d="M46.7 309.3l.7-.3h1.8v.4l-2.1 .1-.2 1a.82 .82 0 0 1-.2-1.2z" fill-rule="evenodd"/>
<path d="M46.6 310.6h.3l.1-.4 .5 .3h1.7v.4h-2.6z" fill-rule="evenodd"/>
<path d="M48.8 315.8h.4v1.8h-.3z" fill-rule="evenodd"/>
<path d="M46.6 302h2l.3-.4v-.7a.81 .81 0 0 1 .3 1.1 .81 .81 0 0 1-1 .4h-1.6z" fill-rule="evenodd"/>
<path d="M46.9 307.6l.3 .4 .7 .1v-1.3l.2 .7a.42 .42 0 0 0 .4 .6 .42 .42 0 0 0 .4-.6v-.8a.96 .96 0 0 1 .3 1.2 .96 .96 0 0 1-.9 .6l-1.7 .1v-.4l.3-.1z" fill-rule="evenodd"/>
<path d="M48.1 318.3l.2 1.3 .6-.4v-1a1.01 1.01 0 0 1 .3 1.2 1.01 1.01 0 0 1-1.1 .6z" fill-rule="evenodd"/>
<path d="M49.8 314.1v.9l-.6 .3-.1-.3 .5-.3z" fill-rule="evenodd"/>
<path d="M46.6 304.2h3.6v.4h-3.2v1.6h-.4z" fill-rule="evenodd"/>
<path d="M46.9 313.1l1.3-.5 1.1 .2a1.33 1.33 0 0 1 .5 2.2v-.9a1.62 1.62 0 0 0-2.6-.7l-.3 .6v1l-.4-.7 .1-.7z" fill-rule="evenodd"/>
<path d="M46.9 325.4v.7z" fill-rule="evenodd"/>
<path d="M46.7 324.8a.79 .79 0 0 1 1.2 0v1.3l-.1-.1a.83 .83 0 0 0-.7-1l-.2 .2-.1 .9a1.06 1.06 0 0 1-.1-1.3z" fill-rule="evenodd"/>
<path d="M46.6 323.8l1.8-1.1 .3 .3-2.1 1.3z" fill-rule="evenodd"/>
<path d="M48.4 324.6l.5 .1v.8l-.1-.3-.4-.2z" fill-rule="evenodd"/>
<path d="M46.6 327.1h2.6v.3h-2.6z" fill-rule="evenodd"/>
<path d="M46.9 325.6l.3 .4 .7 .1v-1.3l.2 .7a.42 .42 0 0 0 .4 .6 .42 .42 0 0 0 .4-.6v-.8a.96 .96 0 0 1 .3 1.2 .96 .96 0 0 1-.9 .6l-1.7 .1v-.4l.3-.1z" fill-rule="evenodd"/>
<path d="M47.8 322.2h.6l1.8 1.5v.6z" fill-rule="evenodd"/>
<path d="M46.6 321.7h3.6v.5h-3.6z" fill-rule="evenodd"/>
<path d="M49.7 327.1h.5v.3h-.5z" fill-rule="evenodd"/>
</g>
<path d="M199.1 145.9l.9 .8-2.9 2.3zM210.1 154.8l3.6-1 .1 1.2zM170.3 183.1h3.6l-.2 1.2zM192.4 189.4l2.8 2.3-1 .8zM135.1 197.7l.4 3.6h-1.2zM162 197.7l2.8 2.3-.9 .8zM99.9 262.1v3.6l-1.2-.1z" fill="#000"/>
<g font-size="7.2">
<text x="229" y="109.4" transform="rotate(90 229 109.4)">3</text>
<text x="228.9" y="150.9" transform="rotate(90 228.9 150.9)">1</text>
<text x="229" y="191.9" transform="rotate(90 229 191.9)">6</text>
<text x="228.9" y="233.2" transform="rotate(90 228.9 233.2)">7</text>
<text x="228.9" y="274.5" transform="rotate(90 228.9 274.5)">4</text>
<text x="23.9" y="291.3" transform="rotate(90 23.9 291.3)">Rig</text>
<text x="92.1" y="292.5" transform="rotate(90 92.1 292.5)">2</text>
<text x="127.4" y="292.4" transform="rotate(90 127.4 292.4)">5</text>
</g>
<g font-size="5">
<text x="278.8" y="310.5" transform="rotate(90 278.8 310.5)">Item</text>
<text x="215.1" y="314.1" transform="rotate(90 215.1 314.1)">7</text>
<text x="227.8" y="314.1" transform="rotate(90 227.8 314.1)">6</text>
<text x="240.7" y="314.1" transform="rotate(90 240.7 314.1)">5</text>
<text x="248.4" y="314.2" transform="rotate(90 248.4 314.2)">4</text>
<text x="256.2" y="314.1" transform="rotate(90 256.2 314.1)">3</text>
<text x="263.9" y="314.2" transform="rotate(90 263.9 314.2)">2</text>
<text x="271.7" y="314.3" transform="rotate(90 271.7 314.3)">1</text>
<text x="46.6" y="329.6" transform="rotate(90 46.6 329.6)">4/22/2026</text>
<text x="215.1" y="329.7" transform="rotate(90 215.1 329.7)">1</text>
<text x="227.8" y="329.7" transform="rotate(90 227.8 329.7)">1</text>
<text x="240.7" y="329.6" transform="rotate(90 240.7 329.6)">2</text>
<text x="248.3" y="329.7" transform="rotate(90 248.3 329.7)">1</text>
<text x="256.2" y="329.7" transform="rotate(90 256.2 329.7)">1</text>
<text x="263.9" y="329.7" transform="rotate(90 263.9 329.7)">1</text>
<text x="271.7" y="329.7" transform="rotate(90 271.7 329.7)">1</text>
<text x="279.2" y="326.9" transform="rotate(90 279.2 326.9)">Qty</text>
<text x="215" y="339.8" transform="rotate(90 215 339.8)">Rod Holder Thick</text>
<text x="221.7" y="339.8" transform="rotate(90 221.7 339.8)">Placeholder</text>
<text x="227.8" y="339.8" transform="rotate(90 227.8 339.8)">Needle Valve</text>
<text x="234.5" y="339.8" transform="rotate(90 234.5 339.8)">BSP</text>
<text x="240.6" y="339.8" transform="rotate(90 240.6 339.8)">Male-Male Adaptor</text>
<text x="248.2" y="340.1" transform="rotate(90 248.2 340.1)">Vacuum Leak</text>
<text x="256" y="340.2" transform="rotate(90 256 340.2)">Adjustable Platform</text>
<text x="263.8" y="339.9" transform="rotate(90 263.8 339.9)">Conveyor Belt</text>
<text x="271.6" y="339.8" transform="rotate(90 271.6 339.8)">Box Frame</text>
<text x="278.8" y="347.3" transform="rotate(90 278.8 347.3)">Part Number</text>
<text x="286.5" y="351.2" transform="rotate(90 286.5 351.2)">Parts List</text>
<text x="214.9" y="386.3" transform="rotate(90 214.9 386.3)">Steel</text>
<text x="227.7" y="386.3" transform="rotate(90 227.7 386.3)">Steel</text>
<text x="240.5" y="386.3" transform="rotate(90 240.5 386.3)">Steel</text>
<text x="248.2" y="386.3" transform="rotate(90 248.2 386.3)">Steel</text>
<text x="256.1" y="386.3" transform="rotate(90 256.1 386.3)">----</text>
<text x="263.8" y="386.3" transform="rotate(90 263.8 386.3)">Steel</text>
<text x="271.6" y="386.4" transform="rotate(90 271.6 386.4)">----</text>
<text x="278.8" y="391.4" transform="rotate(90 278.8 391.4)">Material</text>
<text x="8.3" y="404.6" transform="rotate(90 8.3 404.6)">1/2</text>
</g>
<g font-size="3.6">
<text x="25.1" y="10.7" transform="rotate(90 25.1 10.7)">F</text>
<text x="74.4" y="10.6" transform="rotate(90 74.4 10.6)">E</text>
<text x="123.6" y="10.5" transform="rotate(90 123.6 10.5)">D</text>
<text x="172.8" y="10.5" transform="rotate(90 172.8 10.5)">C</text>
<text x="222.1" y="10.6" transform="rotate(90 222.1 10.6)">B</text>
<text x="271.3" y="10.6" transform="rotate(90 271.3 10.6)">A</text>
<text x="3.1" y="34" transform="rotate(90 3.1 34)">1</text>
<text x="293.4" y="34" transform="rotate(90 293.4 34)">1</text>
<text x="3.1" y="85.4" transform="rotate(90 3.1 85.4)">2</text>
<text x="293.4" y="85.4" transform="rotate(90 293.4 85.4)">2</text>
<text x="3.1" y="136.9" transform="rotate(90 3.1 136.9)">3</text>
<text x="293.4" y="136.9" transform="rotate(90 293.4 136.9)">3</text>
<text x="3.1" y="188.4" transform="rotate(90 3.1 188.4)">4</text>
<text x="293.4" y="188.4" transform="rotate(90 293.4 188.4)">4</text>
<text x="3.1" y="239.9" transform="rotate(90 3.1 239.9)">5</text>
<text x="293.4" y="239.9" transform="rotate(90 293.4 239.9)">5</text>
<text x="3.1" y="291.3" transform="rotate(90 3.1 291.3)">6</text>
<text x="293.4" y="291.3" transform="rotate(90 293.4 291.3)">6</text>
<text x="3.1" y="342.8" transform="rotate(90 3.1 342.8)">7</text>
<text x="293.4" y="342.8" transform="rotate(90 293.4 342.8)">7</text>
<text x="3.1" y="394.3" transform="rotate(90 3.1 394.3)">8</text>
<text x="293.4" y="394.3" transform="rotate(90 293.4 394.3)">8</text>
<text x="25.1" y="417.3" transform="rotate(90 25.1 417.3)">F</text>
<text x="74.4" y="417.2" transform="rotate(90 74.4 417.2)">E</text>
<text x="123.6" y="417.1" transform="rotate(90 123.6 417.1)">D</text>
<text x="172.8" y="417.1" transform="rotate(90 172.8 417.1)">C</text>
<text x="222.1" y="417.2" transform="rotate(90 222.1 417.2)">B</text>
<text x="271.3" y="417.2" transform="rotate(90 271.3 417.2)">A</text>
</g>
<g font-size="2.6">
<text x="52.5" y="231.6" transform="rotate(90 52.5 231.6)">Dept.</text>
<text x="52.5" y="256.3" transform="rotate(90 52.5 256.3)">Technical reference</text>
<text x="31.9" y="291.3" transform="rotate(90 31.9 291.3)">Title</text>
<text x="42.2" y="291.3" transform="rotate(90 42.2 291.3)">Document type</text>
<text x="52.5" y="291.3" transform="rotate(90 52.5 291.3)">Created by</text>
<text x="14.4" y="354.1" transform="rotate(90 14.4 354.1)">Rev.</text>
<text x="31.9" y="354.1" transform="rotate(90 31.9 354.1)">DWG No.</text>
<text x="42.2" y="354.1" transform="rotate(90 42.2 354.1)">Document status</text>
<text x="52.5" y="354.1" transform="rotate(90 52.5 354.1)">Approved by</text>
<text x="14.4" y="364.4" transform="rotate(90 14.4 364.4)">Date of issue</text>
<text x="14.4" y="401.4" transform="rotate(90 14.4 401.4)">Sheet</text>
</g>
</svg>
